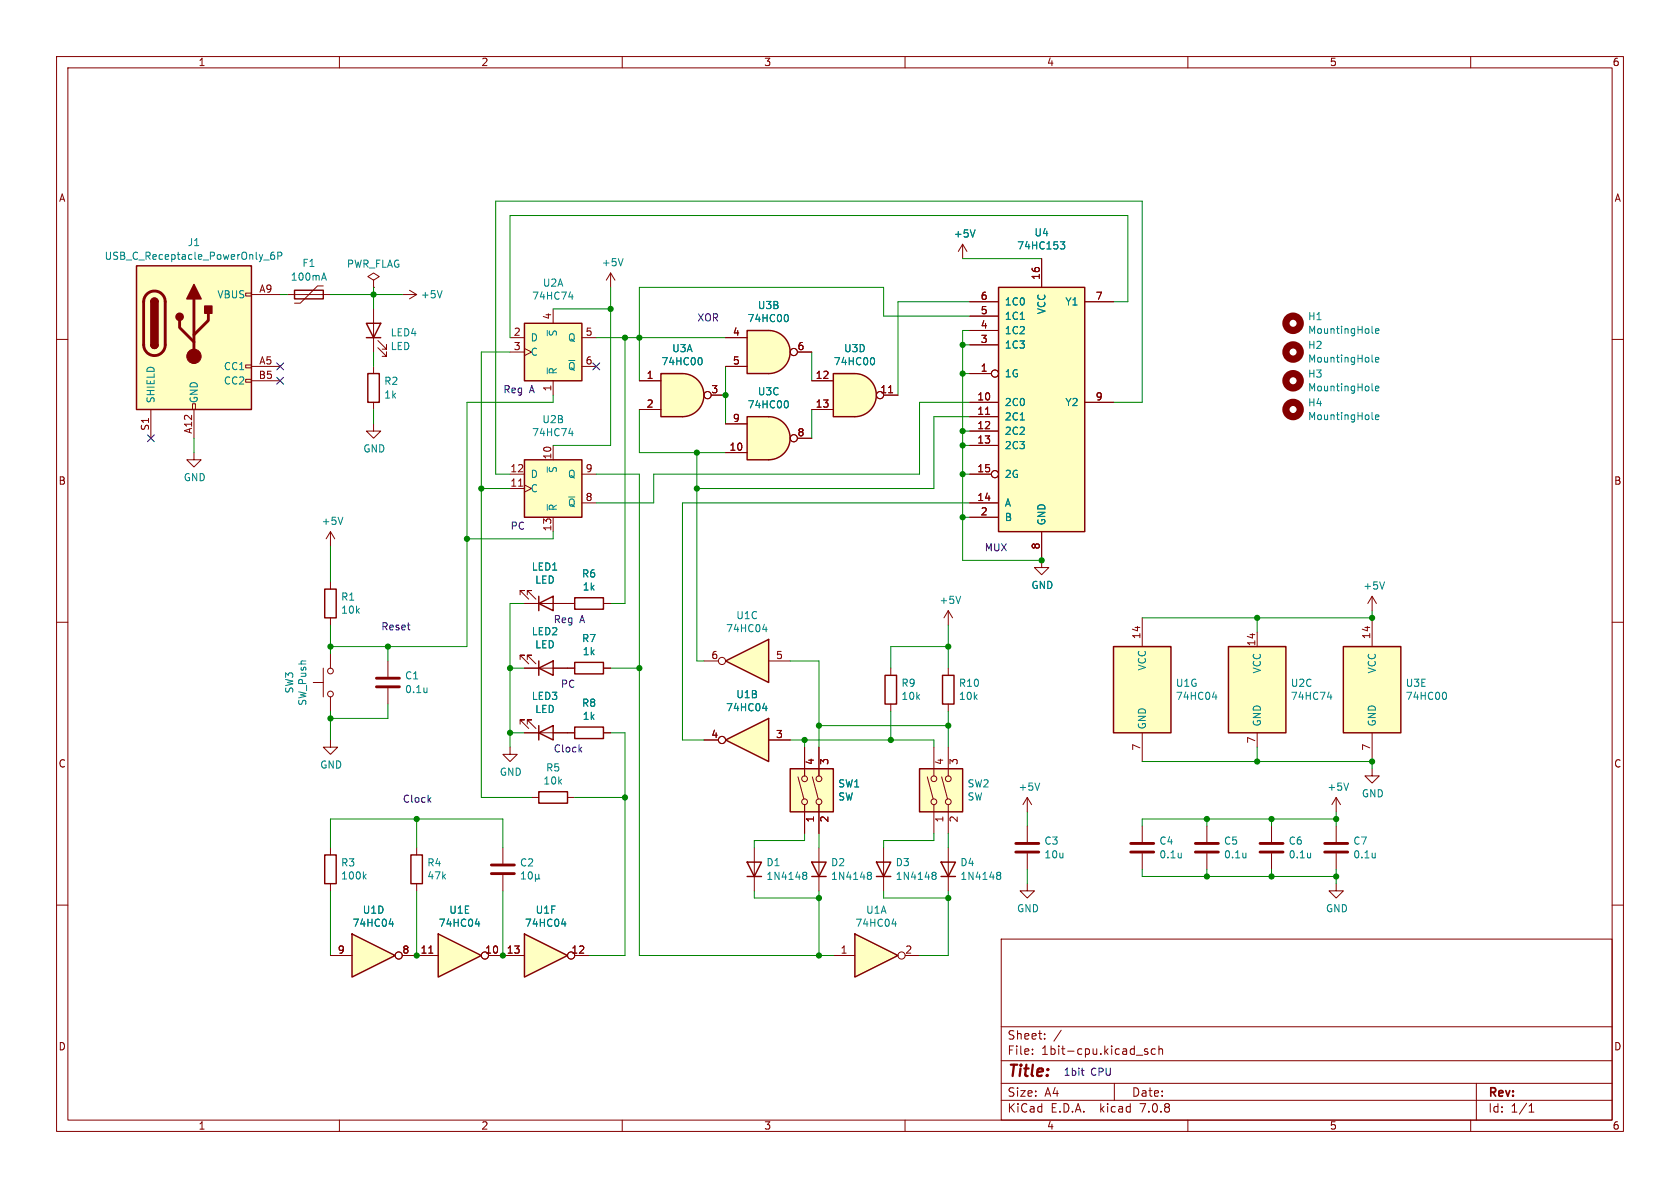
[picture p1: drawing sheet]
<svg xmlns="http://www.w3.org/2000/svg" width="297mm" height="210mm" viewBox="0 0 297 210" stroke-linecap="round" stroke-linejoin="round" font-family="sans-serif">
<g fill="none" stroke="#840000" stroke-width=".18">
<path d="M10 10h277v190h-277zM12 12h273v186h-273zM60 10v2M110 10v2M160 10v2M210 10v2M260 10v2M10 60h2M285 60h2M10 110h2M285 110h2M10 160h2"/>
<path d="M285 160h2M177 166h108v32h-108zM60 198v2M110 198v2M160 198v2M177 194.5h108M177 191.5h108M177 187.5h108M177 181.5h108M182.5 186.3v.1M182.5 185.5v.1M184.7 183.6v.1"/>
<path d="M184.7 182.8v.1M187.6 182.1l-1.3 2M197 191.5v3M200.9 186.5h1.1M202.9 185.5l-.4-.1-.2 .2 .1 .2 .5 .2v.3h-.6M204.2 185.5l-.4-.1-.3 .3v.4l.2 .2h.5M204.9 185.5l.2-.1 .4 .1v.9M204.9 184.9v1.5M210 198v2M260 198v2M261 191.5v6.5M270.3 196.6h.9"/>
<path d="M270.3 195.5l.4-.4v1.5"/>
</g>
<path d="M62.2 165.1l7.6 3.8-7.6 3.8z" fill="#ffffc2"/>
<path d="M24.1 47h20.3v25.4h-20.3zM26.7 53.3a.64 .64 0 0 1 .6-.6 .64 .64 0 0 1 .6 .6M176.5 50.8h15.3v43.2h-15.3zM26.7 61a.64 .64 0 0 0 .6 .6 .64 .64 0 0 0 .6-.6M92.7 81.3h10.2v10.1h-10.2zM57.4 151.1h2v5.1h-2zM62.2 165.1l7.6 3.8-7.6 3.8z" fill="none" stroke="#840000" stroke-width=".25"/>
<g fill="none" stroke="#840000" stroke-width=".18">
<path d="M43.4 51.8h1v.5h-1zM44.4 52.1h5.1M66 49.5l1.1-.6-1.1-.6-1 .6 1 .6v1.3M66 50.8h.1M71.1 52.1h2.6M72.4 51.3l1.3 .8M73.7 52.1l-1.3 .7M107.9 48.3l-.7 1.2M107.9 48.3v2.5M107.9 48.3l.8 1.2M171.4 58.4h5.1M171.4 55.9h5.1"/>
<path d="M171.4 53.3h5.1M184.1 45.7v5.1M191.8 53.3h5M26.7 72.4v5.1M34 71.4h.5v1h-.5zM34.3 72.4v5.1M43.4 67.1h1v.5h-1zM43.4 64.5h1v.5h-1zM44.4 64.8h5.1M44.4 67.3h5.1M66 74.9v1.3h1.3l-1.3 1.3-1.2-1.3h1.2M97.8 78.7v2.6"/>
<path d="M171.4 66h3.9M171.4 71.1h5.1M171.4 73.7h5.1M171.4 76.2h5.1M171.4 78.7h5.1M171.4 61h5.1M174.2 73.2h.8M191.8 71.1h5M34.3 80v1.3h1.3l-1.3 1.3-1.3-1.3h1.3M90.2 83.8h2.5M90.2 86.4h2.5M91.7 85.9h.7"/>
<path d="M92.7 85.7l1.3 .7-1.3 .6M97.8 91.4v2.6M102.9 88.9h2.5M102.9 83.8h2.5M171.4 88.9h5.1M171.4 83.8h3.9M171.4 91.4h5.1M184.1 94v5.1M167.6 108l-.7 1.2M167.6 108v2.5M167.6 108l.8 1.2M90.2 132.1v1.3h1.2l-1.2 1.2-1.3-1.2h1.3"/>
<path d="M58.4 149.9v1.2M58.4 156.2v1.3M181.6 156.2v1.3h1.3l-1.3 1.3-1.3-1.3h1.3M58.4 168.9h3.8M71.1 168.9h2.6"/>
<circle cx="175.9" cy="66" r=".63"/>
<circle cx="175.9" cy="83.8" r=".63"/>
<circle cx="70.5" cy="168.9" r=".63"/>
</g>
<g fill="none" stroke="#008484" stroke-width=".18">
<path d="M46.6 46h1M48.4 44.6h-.3a.86 .86 0 0 0 0 1.2l.4-.1 .1-.4-.3-.2h-.3l-.2 .2M49.1 45.2h.6l.1-.2v-.3l-.7-.1v1.2M78.2 51.4l-.5 1.2M110.1 45.7l-.4 1.3M180.4 56.5h.7M187.4 42.7h.8l-.4 .5 .4 .1v.5l-.2 .2h-.4M100.5 76.6h.8M101.1 76.2v.8M180.4 74.2h.7M96.7 89.2v1M169.8 105.4l-.4 1.3"/>
<path d="M64.4 154.9l.3 .5M64.7 154.5l-.5 .5M68.8 163.3h.8M69.4 162.9v.8"/>
</g>
<g fill="#ffffc2" stroke="#ffffc2" stroke-width=".18">
<path d="M24.1 47h20.3v25.4h-20.3z"/>
<path d="M176.5 50.8h15.3v43.2h-15.3z"/>
<path d="M92.7 81.3h10.2v10.1h-10.2z"/>
</g>
<path d="M26 52a1.9 1.9 0 0 1 2-.4 1.9 1.9 0 0 1 1.2 1.7v7.7a1.91 1.91 0 0 1-1.9 1.9 1.91 1.91 0 0 1-1.9-1.9v-7.8l.2-.7zM31.7 56.6v1.3l2.6 2.6M34.3 52.8v10.2M36.8 55.4v1.2l-2.5 2.6" fill="none" stroke="#840000" stroke-width=".51"/>
<g fill="#840000" stroke="#840000" stroke-width=".25">
<path d="M26.7 61h1.2a.64 .64 0 0 1-.6 .6 .64 .64 0 0 1-.6-.6z"/>
<path d="M26.7 53.3h1.2v7.7h-1.2z"/>
<path d="M26.9 52.9a.64 .64 0 0 1 .6-.1 .64 .64 0 0 1 .4 .5h-1.2z"/>
<path d="M34.3 50.3l1.3 2.5h-2.6z"/>
<path d="M36.2 54.1h1.3v1.3h-1.3z"/>
<circle cx="31.7" cy="56" r=".63"/>
</g>
<circle cx="34.3" cy="63" r="1.27" fill="#840000" stroke="#840000" stroke-width=".18"/>
<path d="M128.3 130.8l7.6-3.8v7.6z" fill="#ffffc2"/>
<path d="M64.8 57.2h2.5l-1.3 2.5zM64.8 59.7h2.5M65 66h2.1v5.1h-2.1zM95.2 129.5l2.6-1.2v2.5zM95.2 128.3v2.5M101.6 128.5h5.1v2.1h-5.1zM128.3 130.8l7.6-3.8v7.6z" fill="none" stroke="#840000" stroke-width=".25"/>
<g fill="none" stroke="#840000" stroke-width=".18">
<path d="M66 54.6v7.6M66 64.8v1.2M66 71.1v1.3M66.8 61.5l1.5 1.5v-.8v.8h-.7M66.8 60.2l1.5 1.5v-.7v.7h-.7M91.9 128v-.7h.8h-.8l1.6 1.5M92.7 129.5h8.9M93.2 128v-.7h.8h-.8l1.5 1.5M106.7 129.5h1.2M124.5 130.8h2.5M135.9 130.8h3.8"/>
<circle cx="127.6" cy="130.8" r=".63"/>
</g>
<path d="M134.8 125.2h.8M135.4 124.8v.8" fill="none" stroke="#008484" stroke-width=".18"/>
<path d="M128.3 116.8l7.6-3.8v7.7z" fill="#ffffc2"/>
<path d="M95.2 118.1l2.6-1.3v2.6zM95.2 106.7l2.6-1.3v2.6zM95.2 105.4v2.6M95.2 116.8v2.6M101.6 117.1h5.1v2h-5.1zM101.6 105.7h5.1v2h-5.1zM128.3 116.8l7.6-3.8v7.7zM156.5 119.4h2v5.1h-2z" fill="none" stroke="#840000" stroke-width=".25"/>
<g fill="none" stroke="#840000" stroke-width=".18">
<path d="M68.6 116.8v2.8M91.9 116.6v-.8h.8h-.8l1.6 1.5M91.9 105.2v-.8h.8h-.8l1.6 1.5M92.7 118.1h8.9M92.7 106.7h8.9M93.2 116.6v-.8h.8h-.8l1.5 1.5M93.2 105.2v-.8h.8h-.8l1.5 1.5M106.7 118.1h1.2M106.7 106.7h1.2M124.5 116.8h2.5M135.9 116.8h3.8M157.5 118.1v1.3"/>
<path d="M68.6 121.7v2.8M157.5 124.5v1.2"/>
<circle cx="127.6" cy="116.8" r=".63"/>
</g>
<path d="M134.8 111.3h.8M135.4 110.8v.9M75.5 121.6v.8M75.5 122.3l-.1 .1" fill="none" stroke="#008484" stroke-width=".18"/>
<path d="M66.5 119.9h4.1M66.5 121.4h4.1" fill="none" stroke="#840000" stroke-width=".51"/>
<path d="M135.9 58.4a3.8 3.8 0 0 1 3.8 3.8 3.8 3.8 0 0 1-3.8 3.8z" fill="#ffffc2" stroke="#ffffc2" stroke-width=".18"/>
<path d="M132.1 58.4h3.8v7.6h-3.8z" fill="#ffffc2"/>
<path d="M132.1 58.4h3.8a3.8 3.8 0 0 1 3.8 3.8 3.8 3.8 0 0 1-3.8 3.8h-3.8zM95.2 140h5.1v2h-5.1z" fill="none" stroke="#840000" stroke-width=".25"/>
<g fill="none" stroke="#840000" stroke-width=".18">
<path d="M128.3 59.7h3.8M170.2 43.2l-.8 1.3M170.2 43.2v2.5M170.2 43.2l.7 1.3M128.3 64.8h3.8M141 62.2h2.5M94 141h1.2M100.3 141h1.3"/>
<circle cx="140.3" cy="62.2" r=".63"/>
</g>
<path d="M139.1 55.6a.79 .79 0 0 1 0 1.3M172.4 40.6l-.4 1.3" fill="none" stroke="#008484" stroke-width=".18"/>
<path d="M92.7 165.1l7.6 3.8-7.6 3.8z" fill="#ffffc2"/>
<path d="M92.7 165.1l7.6 3.8-7.6 3.8z" fill="none" stroke="#840000" stroke-width=".25"/>
<g fill="none" stroke="#840000" stroke-width=".18">
<path d="M88.9 149.9v2.8M88.9 154.7v2.8M88.9 168.9h3.8M101.6 168.9h2.5"/>
<circle cx="101" cy="168.9" r=".63"/>
</g>
<path d="M92.2 155.4h.7M92.2 154.5l.3-.4v1.3M93.5 154.2l.2-.1a.68 .68 0 0 1 .4 .7 .68 .68 0 0 1-.4 .6l-.2-.1-.1-.4zM94.7 155.2l.1 .2h.3l.2-.2M94.7 154.5v1.3M95.3 155.2l.1 .2M95.3 154.5v.7M99.3 163.3h.8M99.9 162.9v.8" fill="none" stroke="#008484" stroke-width=".18"/>
<path d="M86.9 154.4h4M86.9 152.9h4" fill="none" stroke="#840000" stroke-width=".51"/>
<path d="M151.1 66a3.8 3.8 0 0 1 3.8 3.9 3.8 3.8 0 0 1-3.8 3.8z" fill="#ffffc2" stroke="#ffffc2" stroke-width=".18"/>
<path d="M147.3 66h3.8v7.7h-3.8z" fill="#ffffc2"/>
<path d="M147.3 66h3.8a3.8 3.8 0 0 1 3.8 3.9 3.8 3.8 0 0 1-3.8 3.8h-3.8z" fill="none" stroke="#840000" stroke-width=".25"/>
<g fill="none" stroke="#840000" stroke-width=".18">
<path d="M143.5 67.3h3.8M143.5 72.4h3.8M156.2 69.9h2.5M157.1 69.4h.7"/>
<circle cx="155.6" cy="69.8" r=".63"/>
</g>
<path d="M154.3 63.2a.79 .79 0 0 1 0 1.3" fill="none" stroke="#008484" stroke-width=".18"/>
<path d="M120.6 66a3.8 3.8 0 0 1 3.8 3.9 3.8 3.8 0 0 1-3.8 3.8z" fill="#ffffc2" stroke="#ffffc2" stroke-width=".18"/>
<path d="M116.8 66h3.8v7.7h-3.8z" fill="#ffffc2"/>
<path d="M116.8 66h3.8a3.8 3.8 0 0 1 3.8 3.9 3.8 3.8 0 0 1-3.8 3.8h-3.8zM72.6 151.1h2.1v5.1h-2.1z" fill="none" stroke="#840000" stroke-width=".25"/>
<g fill="none" stroke="#840000" stroke-width=".18">
<path d="M113 67.3h3.8M113 72.4h3.8M125.7 69.9h2.6M73.7 149.9v1.2M73.7 156.2v1.3M181.6 141l-.8 1.2M181.6 141v2.5M181.6 141l.8 1.2"/>
<circle cx="125.1" cy="69.8" r=".63"/>
</g>
<path d="M123.8 63.2a.79 .79 0 0 1 0 1.3M183.8 138.4l-.4 1.3" fill="none" stroke="#008484" stroke-width=".18"/>
<path d="M77.5 165.1l7.6 3.8-7.6 3.8z" fill="#ffffc2"/>
<path d="M92.7 57.2h10.2v10.1h-10.2zM77.5 165.1l7.6 3.8-7.6 3.8z" fill="none" stroke="#840000" stroke-width=".25"/>
<g fill="none" stroke="#840000" stroke-width=".18">
<path d="M90.2 59.7h2.5M97.8 54.6v2.6M102.9 59.7h2.5M90.2 62.2h2.5M92.7 61.6l1.3 .6-1.3 .7M97.8 67.3v2.6M102.9 64.8h2.5M73.7 168.9h3.8M75.8 168.5h.7M86.4 168.9h2.5"/>
<circle cx="85.7" cy="168.9" r=".63"/>
</g>
<path d="M100.5 52.5h.8M101.1 52.1v.8M96.7 65.1v1M84 163.3h.8M84.6 162.9v.8" fill="none" stroke="#008484" stroke-width=".18"/>
<g fill="#ffffc2" stroke="#ffffc2" stroke-width=".18">
<path d="M92.7 57.2h10.2v10.1h-10.2z"/>
<path d="M135.9 73.7a3.8 3.8 0 0 1 3.8 3.8 3.8 3.8 0 0 1-3.8 3.8z"/>
</g>
<path d="M132.1 73.7h3.8v7.6h-3.8z" fill="#ffffc2"/>
<path d="M52.1 51.3h5v1.5h-5zM132.1 73.7h3.8a3.8 3.8 0 0 1 3.8 3.8 3.8 3.8 0 0 1-3.8 3.8h-3.8zM57.4 104.1h2v5.1h-2zM166.6 119.4h2.1v5.1h-2.1zM196.8 114.3h10.2v15.2h-10.2zM217.2 114.3h10.1v15.2h-10.1zM237.5 114.3h10.1v15.2h-10.1z" fill="none" stroke="#840000" stroke-width=".25"/>
<g fill="none" stroke="#840000" stroke-width=".18">
<path d="M50.8 52.1h7.6M57.1 50.5h-1l-3 3.1h-1M128.3 74.9h3.8M141 77.5h2.5M58.4 94v2.5M58.4 94l-.7 1.3M58.4 94l.8 1.3M128.3 80h3.8M184.1 99.1v1.2h1.3l-1.3 1.3-1.2-1.3h1.2M57.1 118.1v5.1M58.4 102.9v1.2M58.4 109.2v1.3"/>
<path d="M58.4 115.6v2.5M167.6 118.1v1.3M201.9 109.2v5.1M222.2 111.8v2.5M242.6 105.4v2.6M242.6 109.2v5.1M242.6 105.4l-.8 1.3M242.6 105.4l.7 1.3M55.4 120.7h1.7M58.4 130.8v1.3h1.3l-1.3 1.3-1.3-1.3h1.3M58.4 123.2v2.5M167.6 124.5v1.2"/>
<path d="M201.9 129.5v5.1M222.2 129.5v2.6M242.6 135.9v1.3h1.2l-1.2 1.2-1.3-1.2h1.3M242.6 129.5v5.1M213.4 146.1v2.7M213.4 150.9v2.8M224.8 146.1v2.7M224.8 150.9v2.8M236.2 156.2v1.3h1.3l-1.3 1.3-1.3-1.3h1.3M236.2 141l-.7 1.2M236.2 141v2.5M236.2 146.1v2.7"/>
<path d="M236.2 150.9v2.8M236.2 141l.8 1.2"/>
<circle cx="140.3" cy="77.5" r=".63"/>
<circle cx="58.4" cy="118.6" r=".51"/>
<circle cx="58.4" cy="122.7" r=".51"/>
</g>
<g fill="none" stroke="#008484" stroke-width=".18">
<path d="M57 49.2h.6M57.3 48.3l.4 1.2M242.6 58.8l.1 .1M243.2 58.5l.6-.1-.1-.2-.4-.1-.1 .2v.6h.5M139.1 70.8a.79 .79 0 0 1 0 1.3M242.6 63.8l.1 .2M242.6 68.9l.1 .2M242.6 74l.1 .2M243.2 63.6l.6-.1-.1-.3h-.4l-.1 .2v.6h.5M243.2 68.7l.6-.1-.1-.3h-.4l-.1 .1v.6h.5M243.2 73.8l.6-.2-.1-.2-.4-.1-.1 .2v.6h.5M60.6 91.4l-.4 1.3"/>
<path d="M244.8 102.9l-.5 1.2M214.4 123.2h.7M215 122.8v.8M234.7 123.2h.8M235.3 122.8v.8M238.4 138.4l-.4 1.3M255.4 122.4a.79 .79 0 0 1 0 1.2M220.3 150.8v.9M220.3 151.5l-.1 .1M231.7 150.8v.9M231.7 151.5l-.1 .1M243.1 150.8v.9"/>
<path d="M243.1 151.5v.1"/>
</g>
<path d="M211.3 149.1h4.1M211.3 150.6h4.1M222.8 149.1h4M222.8 150.6h4M234.2 149.1h4.1M234.2 150.6h4.1" fill="none" stroke="#840000" stroke-width=".51"/>
<g fill="#ffffc2" stroke="#ffffc2" stroke-width=".18">
<path d="M196.8 114.3h10.2v15.2h-10.2z"/>
<path d="M217.2 114.3h10.1v15.2h-10.1z"/>
<path d="M237.5 114.3h10.1v15.2h-10.1z"/>
</g>
<g fill="none" stroke="#840000" stroke-width="1.3">
<circle cx="228.6" cy="57.1" r="1.27"/>
<circle cx="228.6" cy="72.4" r="1.27"/>
<circle cx="228.6" cy="62.2" r="1.27"/>
<circle cx="228.6" cy="67.3" r="1.27"/>
</g>
<path d="M151.1 165.1l7.6 3.8-7.6 3.8z" fill="#ffffc2"/>
<path d="M139.7 135.9h7.6v7.6h-7.6zM162.6 135.9h7.6v7.6h-7.6zM132.1 152.4h2.5l-1.3 2.5zM132.1 154.9h2.5M143.5 152.4h2.5l-1.2 2.5zM143.5 154.9h2.5M154.9 152.4h2.6l-1.3 2.5zM154.9 154.9h2.6M166.4 152.4h2.5l-1.3 2.5zM166.4 154.9h2.5M151.1 165.1l7.6 3.8-7.6 3.8z" fill="none" stroke="#840000" stroke-width=".25"/>
<g fill="none" stroke="#840000" stroke-width=".18">
<path d="M128.3 59.7h3.8M171.4 58.4h5.1M171.4 55.9h5.1M171.4 53.3h5.1M184.1 45.7v5.1M191.8 53.3h5M113 67.3h3.8M113 72.4h3.8M125.7 69.9h2.6M128.3 64.8h3.8M128.3 74.9h3.8M141 62.2h2.5"/>
<path d="M141 77.5h2.5M143.5 67.3h3.8M143.5 72.4h3.8M156.2 69.9h2.5M157.1 69.4h.7M171.4 66h3.9M171.4 71.1h5.1M171.4 73.7h5.1M171.4 76.2h5.1M171.4 78.7h5.1M171.4 61h5.1M174.2 73.2h.8"/>
<path d="M191.8 71.1h5M128.3 80h3.8M171.4 88.9h5.1M171.4 83.8h3.9M171.4 91.4h5.1M184.1 94v5.1M92.7 118.1h2.5M92.7 106.7h2.5M97.8 118.1h3.8M97.8 106.7h3.8M106.7 118.1h1.2M106.7 106.7h1.2"/>
<path d="M92.7 129.5h2.5M97.8 129.5h3.8M106.7 129.5h1.2M124.5 130.8h2.5M135.9 130.8h3.8M141.1 137.3l1 3.9M142.2 132.1v5.1M143.6 137.3l1.1 3.9M144.8 132.1v5.1M163.9 137.3l1.1 3.9M165.1 132.1v5.1M166.5 137.3l1 3.9"/>
<path d="M167.6 132.1v5.1M133.3 149.9v7.6M142.2 142.2v5.1M144.8 142.2v5.1M144.8 149.9v7.6M156.2 149.9v7.6M165.1 142.2v5.1M167.6 142.2v5.1M167.6 149.9v7.6M181.6 146.1v2.7M181.6 150.9v2.8M201.9 146.1v2.7"/>
<path d="M201.9 150.9v2.8M58.4 168.9h3.8M71.1 168.9h6.4M75.8 168.5h.7M86.4 168.9h6.3M101.6 168.9h2.5M147.3 168.9h3.8M160 168.9h2.6"/>
<circle cx="125.1" cy="69.8" r=".63"/>
<circle cx="140.3" cy="77.5" r=".63"/>
<circle cx="140.3" cy="62.2" r=".63"/>
<circle cx="155.6" cy="69.8" r=".63"/>
<circle cx="175.9" cy="66" r=".63"/>
<circle cx="175.9" cy="83.8" r=".63"/>
<circle cx="127.6" cy="130.8" r=".63"/>
<circle cx="142.2" cy="137.7" r=".51"/>
<circle cx="144.8" cy="137.7" r=".51"/>
<circle cx="165.1" cy="137.7" r=".51"/>
<circle cx="167.6" cy="137.7" r=".51"/>
<circle cx="142.2" cy="141.7" r=".51"/>
<circle cx="144.8" cy="141.7" r=".51"/>
<circle cx="165.1" cy="141.7" r=".51"/>
<circle cx="167.6" cy="141.7" r=".51"/>
<circle cx="70.5" cy="168.9" r=".63"/>
<circle cx="85.7" cy="168.9" r=".63"/>
<circle cx="101" cy="168.9" r=".63"/>
<circle cx="159.4" cy="168.9" r=".63"/>
</g>
<g fill="none" stroke="#008484" stroke-width=".18">
<path d="M139.1 55.6a.79 .79 0 0 1 0 1.3M172.4 40.6l-.4 1.3M180.4 56.5h.7M187.4 42.7h.8l-.4 .5 .4 .1v.5l-.2 .2h-.4M123.8 63.2a.79 .79 0 0 1 0 1.3M139.1 70.8a.79 .79 0 0 1 0 1.3M154.3 63.2a.79 .79 0 0 1 0 1.3M180.4 74.2h.7M134.8 125.2h.8M135.4 124.8v.8M142 154.3l.4-.1 .2 .1v.2l-.2 .2M142 154.7h.1"/>
<path d="M142.1 154.7h.3M142.1 154.7l-.1 .1M142.4 154.7l.2 .3v.3l-.2 .2-.4-.1M153.5 154.7h.1M153.5 154.3l.3-.1 .2 .1 .1 .2-.3 .2M153.6 154.7h.2M153.6 154.7l-.1 .1M153.8 154.7l.3 .3-.1 .3-.2 .2-.3-.1M164.9 154.3l.3-.1 .2 .1 .1 .2-.3 .2M164.9 154.7h.1M165 154.7h.2M165 154.7l-.1 .1"/>
<path d="M165.2 154.7l.3 .3-.1 .3-.2 .2-.3-.1M176.3 154.3l.4-.1 .2 .1v.2l-.2 .2M176.3 154.7h.1M176.4 154.7h.3M176.4 154.7l-.1 .1M176.7 154.7l.2 .3v.3l-.2 .2-.4-.1M208.8 150.8v.9M208.8 151.5v.1M68.8 163.3h.8M69.4 162.9v.8M84 163.3h.8M84.6 162.9v.8"/>
<path d="M99.3 163.3h.8M99.9 162.9v.8M157.7 163.3h.8M158.3 162.9v.8"/>
</g>
<path d="M179.6 149.1h4M179.6 150.6h4M199.9 149.1h4.1M199.9 150.6h4.1" fill="none" stroke="#840000" stroke-width=".51"/>
<g fill="#ffffc2" stroke="#ffffc2" stroke-width=".18">
<path d="M139.7 135.9h7.6v7.6h-7.6z"/>
<path d="M162.6 135.9h7.6v7.6h-7.6z"/>
</g>
<path d="M102.5 132.5l.3 .4M102.8 132.1l-.4 .5M75.8 141.3l.4 .5M76.2 141l-.5 .5M191.1 189.2h.5M191.4 190l.2 .1" fill="none" stroke="#0000c2" stroke-width=".18"/>
<g fill="none" stroke="#008400" stroke-width=".18">
<path d="M49.5 52.1h1.3M58.4 52.1h12.7M66 50.8v3.8M97.8 54.6h10.1M105.4 59.7h22.9M107.9 50.8v27.9h-10.1M110.5 59.7v47h-2.6M170.2 45.7h13.9M171.4 58.4h-1.2v40.7h13.9M171.4 53.3h-12.7v16.6M171.4 55.9h-15.2v-5.1h-43.2v16.5M196.8 53.3h2.6v-15.2h-109.2v21.6"/>
<path d="M34.3 77.5v2.5M66 62.2v2.6M66 72.4v2.5M90.2 62.2h-5.1v78.8h8.9M97.8 69.9v1.2h-15.3v43.2h-24.1M113 72.4v7.6h15.3M128.3 64.8v10.1M143.5 62.2v5.1M143.5 72.4v5.1M170.2 66h1.2M170.2 61h1.2M170.2 78.7h1.2"/>
<path d="M170.2 76.2h1.2M171.4 71.1h-8.8v12.7h-47v5.1h-10.2M171.4 73.7h-6.3v12.7h-41.9M196.8 71.1h5.1v-35.5h-114.3v48.2h2.6M58.4 96.5v6.4M85.1 86.4h5.1M97.8 94v1.3h-15.3M105.4 83.8h7.6v85.1h34.3M123.2 80v36.8h1.3M170.2 83.8h1.2M170.2 91.4h1.2M171.4 88.9h-50.8v41.9h3.9"/>
<path d="M58.4 110.5v5.1M68.6 114.3v2.5M90.2 118.1h2.5M92.7 106.7h-2.5v25.4M107.9 118.1h5.1M139.7 116.8h5.1v15.3M167.6 114.3h-10.1v3.8M167.6 110.5v7.6M222.2 109.2v2.6M242.6 108v1.2h-40.7M58.4 125.7v5.1M68.6 124.5v2.5h-10.2"/>
<path d="M90.2 129.5h2.5M107.9 129.5h2.6v39.4h-6.4M139.7 130.8h25.4v1.3M142.2 130.8v1.3M144.8 128.3h22.8M157.5 125.7v5.1M167.6 125.7v6.4M201.9 134.6h40.7v1.3M222.2 132.1v2.5M58.4 149.9v-5.1h30.5v5.1M58.4 157.5v11.4M73.7 144.8v5.1"/>
<path d="M73.7 157.5v11.4M88.9 157.5v11.4M101.6 141h8.9M133.3 157.5v1.3h11.5M142.2 147.3v1.3h-8.9v1.3M144.8 147.3v2.6M144.8 157.5v11.4M156.2 157.5v1.3h11.4M165.1 147.3v1.3h-8.9v1.3M167.6 147.3v2.6M167.6 157.5v11.4h-5M181.6 143.5v2.6"/>
<path d="M181.6 153.7v2.5M201.9 153.7v1.2h34.3M213.4 144.8v1.3M213.4 153.7v1.2M224.8 144.8v1.3M224.8 153.7v1.2M236.2 144.8h-34.3v1.3M236.2 143.5v2.6M236.2 153.7v2.5"/>
</g>
<path d="M26.1 76.9l1.2 1.2M27.3 76.9l-1.2 1.2M48.9 66.7l1.2 1.2M48.9 64.2l1.2 1.2M50.1 66.7l-1.2 1.2M50.1 64.2l-1.2 1.2M104.8 64.2l1.2 1.2M106 64.2l-1.2 1.2" fill="none" stroke="#000084" stroke-width=".18"/>
<g fill="#008400" stroke="#008400" stroke-width=".18">
<circle cx="157.5" cy="130.8" r=".46"/>
<circle cx="142.2" cy="130.8" r=".46"/>
<circle cx="144.8" cy="128.3" r=".46"/>
<circle cx="123.2" cy="86.4" r=".46"/>
<circle cx="73.7" cy="144.8" r=".46"/>
<circle cx="73.7" cy="168.9" r=".46"/>
<circle cx="88.9" cy="168.9" r=".46"/>
<circle cx="110.5" cy="141" r=".46"/>
<circle cx="128.3" cy="69.9" r=".46"/>
<circle cx="170.2" cy="76.2" r=".46"/>
<circle cx="170.2" cy="78.7" r=".46"/>
<circle cx="170.2" cy="83.8" r=".46"/>
<circle cx="170.2" cy="66" r=".46"/>
<circle cx="170.2" cy="61" r=".46"/>
<circle cx="113" cy="59.7" r=".46"/>
<circle cx="107.9" cy="54.6" r=".46"/>
<circle cx="110.5" cy="59.7" r=".46"/>
<circle cx="113" cy="118.1" r=".46"/>
<circle cx="85.1" cy="86.4" r=".46"/>
<circle cx="66" cy="52.1" r=".46"/>
<circle cx="90.2" cy="129.5" r=".46"/>
<circle cx="68.6" cy="114.3" r=".46"/>
<circle cx="90.2" cy="118.1" r=".46"/>
<circle cx="58.4" cy="114.3" r=".46"/>
<circle cx="82.5" cy="95.3" r=".46"/>
<circle cx="58.4" cy="127" r=".46"/>
<circle cx="236.2" cy="144.8" r=".46"/>
<circle cx="222.2" cy="134.6" r=".46"/>
<circle cx="224.8" cy="144.8" r=".46"/>
<circle cx="224.8" cy="154.9" r=".46"/>
<circle cx="213.4" cy="144.8" r=".46"/>
<circle cx="236.2" cy="154.9" r=".46"/>
<circle cx="184.1" cy="99.1" r=".46"/>
<circle cx="222.2" cy="109.2" r=".46"/>
<circle cx="242.6" cy="134.6" r=".46"/>
<circle cx="242.6" cy="109.2" r=".46"/>
<circle cx="144.8" cy="158.8" r=".46"/>
<circle cx="144.8" cy="168.9" r=".46"/>
<circle cx="213.4" cy="154.9" r=".46"/>
<circle cx="167.6" cy="158.8" r=".46"/>
<circle cx="167.6" cy="114.3" r=".46"/>
<circle cx="170.2" cy="91.4" r=".46"/>
<circle cx="167.6" cy="128.3" r=".46"/>
<circle cx="123.2" cy="80" r=".46"/>
</g>
<text font-size="2.8" fill="#840000" x="178" y="190.9">Title:</text>
<g font-size="2.1" fill="#840000">
<text x="178" y="184">Sheet:</text>
<text x="178" y="186.7">File:</text>
<text x="184.1" y="186.7">1bit-cpu.kicad_sch</text>
<text x="178" y="196.9">KiCad</text>
<text x="178" y="194.1">Size:</text>
<text x="184.7" y="194.1">A4</text>
<text x="185.7" y="196.9">E.D.A.</text>
<text x="194.6" y="196.9">kicad</text>
<text x="200" y="194.1">Date:</text>
<text x="201.8" y="196.9">7.0.8</text>
<text x="263" y="194.3">Rev:</text>
<text x="263" y="196.9">Id:</text>
<text x="267.1" y="196.9">1/1</text>
</g>
<g font-size="1.8" fill="#840000">
<text x="35" y="11.9">1</text>
<text x="85" y="11.9">2</text>
<text x="135" y="11.9">3</text>
<text x="185" y="11.9">4</text>
<text x="235" y="11.9">5</text>
<text x="285" y="11.9">6</text>
<text x="10.3" y="35.9">A</text>
<text x="285.3" y="35.9">A</text>
<text x="45.7" y="51.8">A9</text>
<text x="173.3" y="53.1">6</text>
<text x="183.9" y="49.6" transform="rotate(-90 183.9 49.6)">16</text>
<text x="193.6" y="53.1">7</text>
<text x="90.7" y="59.4">2</text>
<text x="97.5" y="56.6" transform="rotate(-90 97.5 56.6)">4</text>
<text x="103.4" y="59.4">5</text>
<text x="129.5" y="59.4">4</text>
<text x="173.3" y="58.2">4</text>
<text x="173.3" y="55.6">5</text>
<text x="45.7" y="64.5">A5</text>
<text x="90.7" y="62">3</text>
<text x="103.4" y="64.5">6</text>
<text x="129.5" y="64.5">5</text>
<text x="140.9" y="62">6</text>
<text x="173.3" y="65.8">1</text>
<text x="173.3" y="60.7">3</text>
<text x="45.6" y="67.1">B5</text>
<text x="97.5" y="69.3" transform="rotate(-90 97.5 69.3)">1</text>
<text x="114.2" y="67.1">1</text>
<text x="125.7" y="69.6">3</text>
<text x="144.1" y="67.1">12</text>
<text x="155.5" y="69.6">11</text>
<text x="172.7" y="70.9">10</text>
<text x="193.6" y="70.9">9</text>
<text x="26.4" y="76.2" transform="rotate(-90 26.4 76.2)">S1</text>
<text x="34" y="76.8" transform="rotate(-90 34 76.8)">A12</text>
<text x="114.2" y="72.1">2</text>
<text x="129.5" y="74.7">9</text>
<text x="140.9" y="77.2">8</text>
<text x="144.1" y="72.1">13</text>
<text x="172.7" y="73.4">11</text>
<text x="172.7" y="75.9">12</text>
<text x="90.1" y="83.6">12</text>
<text x="97.5" y="81.3" transform="rotate(-90 97.5 81.3)">10</text>
<text x="103.4" y="83.6">9</text>
<text x="128.9" y="79.8">10</text>
<text x="172.7" y="78.5">13</text>
<text x="172.7" y="83.6">15</text>
<text x="10.3" y="85.9">B</text>
<text x="90.1" y="86.1">11</text>
<text x="103.4" y="88.6">8</text>
<text x="172.7" y="88.6">14</text>
<text x="285.3" y="85.9">B</text>
<text x="97.5" y="94" transform="rotate(-90 97.5 94)">13</text>
<text x="173.3" y="91.2">2</text>
<text x="183.9" y="97.2" transform="rotate(-90 183.9 97.2)">8</text>
<text x="201.7" y="113.1" transform="rotate(-90 201.7 113.1)">14</text>
<text x="242.3" y="113.1" transform="rotate(-90 242.3 113.1)">14</text>
<text x="125.7" y="116.6">6</text>
<text x="137.1" y="116.6">5</text>
<text x="222" y="114.3" transform="rotate(-90 222 114.3)">14</text>
<text x="125.7" y="130.6">4</text>
<text x="137.1" y="130.6">3</text>
<text x="222" y="131.5" transform="rotate(-90 222 131.5)">7</text>
<text x="10.3" y="135.9">C</text>
<text x="144.2" y="135.3" transform="rotate(-90 144.2 135.3)">4</text>
<text x="146.8" y="135.3" transform="rotate(-90 146.8 135.3)">3</text>
<text x="167.1" y="135.3" transform="rotate(-90 167.1 135.3)">4</text>
<text x="169.6" y="135.3" transform="rotate(-90 169.6 135.3)">3</text>
<text x="201.7" y="132.8" transform="rotate(-90 201.7 132.8)">7</text>
<text x="242.3" y="132.8" transform="rotate(-90 242.3 132.8)">7</text>
<text x="285.3" y="135.9">C</text>
<text x="144.2" y="145.5" transform="rotate(-90 144.2 145.5)">1</text>
<text x="146.8" y="145.5" transform="rotate(-90 146.8 145.5)">2</text>
<text x="167.1" y="145.5" transform="rotate(-90 167.1 145.5)">1</text>
<text x="169.6" y="145.5" transform="rotate(-90 169.6 145.5)">2</text>
<text x="59.6" y="168.7">9</text>
<text x="71" y="168.7">8</text>
<text x="74.3" y="168.7">11</text>
<text x="85.7" y="168.7">10</text>
<text x="89.5" y="168.7">13</text>
<text x="100.9" y="168.7">12</text>
<text x="148.5" y="168.7">1</text>
<text x="159.9" y="168.7">2</text>
<text x="10.3" y="185.9">D</text>
<text x="285.3" y="185.9">D</text>
<text x="35" y="199.9">1</text>
<text x="85" y="199.9">2</text>
<text x="135" y="199.9">3</text>
<text x="185" y="199.9">4</text>
<text x="235" y="199.9">5</text>
<text x="285" y="199.9">6</text>
</g>
<g font-size="1.8" fill="#008484">
<text x="182.8" y="42">U4</text>
<text x="18.4" y="46.1">USB_C_Receptacle_PowerOnly_6P</text>
<text x="33.1" y="43.7">J1</text>
<text x="53.4" y="47.4">F1</text>
<text x="61.2" y="47.5">PWR_FLAG</text>
<text x="106.3" y="47.3">+5V</text>
<text x="168.5" y="42.2">+5V</text>
<text x="179.7" y="44.3">74HC153</text>
<text x="38.3" y="52.9">VBUS</text>
<text x="51.3" y="49.8">100mA</text>
<text x="74.3" y="52.9">+5V</text>
<text x="94" y="53.2">74HC74</text>
<text x="95.9" y="50.9">U2A</text>
<text x="69" y="59.7">LED4</text>
<text x="98.7" y="59.6" transform="rotate(-90 98.7 59.6)">~{S}</text>
<text x="132.1" y="57.2">74HC00</text>
<text x="133.9" y="54.8">U3B</text>
<text x="177.5" y="59.3">1C2</text>
<text x="177.5" y="56.7">1C1</text>
<text x="177.5" y="54.2">1C0</text>
<text x="185" y="55.6" transform="rotate(-90 185 55.6)">VCC</text>
<text x="188.3" y="54.2">Y1</text>
<text x="231.1" y="56.8">H1</text>
<text x="231.1" y="59.2">MountingHole</text>
<text x="39.5" y="65.6">CC1</text>
<text x="69" y="62.1">LED</text>
<text x="93.7" y="60.6">D</text>
<text x="93.7" y="63.1">C</text>
<text x="100.3" y="60.6">Q</text>
<text x="100.3" y="65.6">~{Q}</text>
<text x="116.8" y="64.8">74HC00</text>
<text x="118.7" y="62.5">U3A</text>
<text x="147.3" y="64.8">74HC00</text>
<text x="149.1" y="62.5">U3D</text>
<text x="177.5" y="61.8">1C3</text>
<text x="231.1" y="61.9">H2</text>
<text x="231.1" y="64.3">MountingHole</text>
<text x="27.5" y="71.4" transform="rotate(-90 27.5 71.4)">SHIELD</text>
<text x="35.2" y="71.4" transform="rotate(-90 35.2 71.4)">GND</text>
<text x="39.5" y="68.2">CC2</text>
<text x="67.8" y="68.2">R2</text>
<text x="67.8" y="70.7">1k</text>
<text x="98.7" y="66.3" transform="rotate(-90 98.7 66.3)">~{R}</text>
<text x="133.9" y="70.1">U3C</text>
<text x="177.5" y="66.9">1G</text>
<text x="177.5" y="72">2C0</text>
<text x="188.3" y="72">Y2</text>
<text x="231.1" y="67">H3</text>
<text x="231.1" y="69.4">MountingHole</text>
<text x="94" y="77.3">74HC74</text>
<text x="95.8" y="75">U2B</text>
<text x="132.1" y="72.4">74HC00</text>
<text x="177.5" y="74.5">2C1</text>
<text x="177.5" y="77.1">2C2</text>
<text x="231.1" y="72">H4</text>
<text x="231.1" y="74.5">MountingHole</text>
<text x="64.1" y="80.2">GND</text>
<text x="98.7" y="83.7" transform="rotate(-90 98.7 83.7)">~{S}</text>
<text x="177.5" y="79.6">2C3</text>
<text x="32.4" y="85.3">GND</text>
<text x="93.7" y="87.2">C</text>
<text x="93.7" y="84.7">D</text>
<text x="100.3" y="89.8">~{Q}</text>
<text x="100.3" y="84.7">Q</text>
<text x="177.5" y="89.8">A</text>
<text x="177.5" y="84.7">2G</text>
<text x="56.8" y="93">+5V</text>
<text x="98.7" y="90.4" transform="rotate(-90 98.7 90.4)">~{R}</text>
<text x="177.5" y="92.3">B</text>
<text x="185" y="93" transform="rotate(-90 185 93)">GND</text>
<text x="93.9" y="101.1">LED1</text>
<text x="60.2" y="106.4">R1</text>
<text x="94.5" y="103.4">LED</text>
<text x="102.8" y="102.3">R6</text>
<text x="102.9" y="104.6">1k</text>
<text x="166" y="107">+5V</text>
<text x="182.2" y="104.3">GND</text>
<text x="240.9" y="104.4">+5V</text>
<text x="60.2" y="108.7">10k</text>
<text x="93.9" y="112.5">LED2</text>
<text x="97.8" y="110.2">Reg</text>
<text x="102.8" y="113.7">R7</text>
<text x="128.3" y="112">74HC04</text>
<text x="130.1" y="109.7">U1C</text>
<text x="94.5" y="114.8">LED</text>
<text x="102.9" y="116">1k</text>
<text x="202.8" y="118.6" transform="rotate(-90 202.8 118.6)">VCC</text>
<text x="223.1" y="119.1" transform="rotate(-90 223.1 119.1)">VCC</text>
<text x="243.4" y="119.1" transform="rotate(-90 243.4 119.1)">VCC</text>
<text x="52" y="122.7" transform="rotate(-90 52 122.7)">SW3</text>
<text x="54.4" y="124.9" transform="rotate(-90 54.4 124.9)">SW_Push</text>
<text x="71.5" y="120.3">C1</text>
<text x="71.5" y="122.7">0.1u</text>
<text x="93.9" y="123.9">LED3</text>
<text x="102.8" y="125.1">R8</text>
<text x="128.3" y="125.9">74HC04</text>
<text x="130.1" y="123.6">U1B</text>
<text x="159.3" y="121.6">R9</text>
<text x="159.3" y="123.9">10k</text>
<text x="169.4" y="123.9">10k</text>
<text x="169.4" y="121.6">R10</text>
<text x="207.8" y="123.9">74HC04</text>
<text x="207.8" y="121.6">U1G</text>
<text x="228.1" y="123.9">74HC74</text>
<text x="228.1" y="121.6">U2C</text>
<text x="248.4" y="123.9">74HC00</text>
<text x="248.4" y="121.6">U3E</text>
<text x="94.5" y="126.2">LED</text>
<text x="102.9" y="127.5">1k</text>
<text x="202.8" y="129" transform="rotate(-90 202.8 129)">GND</text>
<text x="223.1" y="128.5" transform="rotate(-90 223.1 128.5)">GND</text>
<text x="243.4" y="128.5" transform="rotate(-90 243.4 128.5)">GND</text>
<text x="56.5" y="136.1">GND</text>
<text x="88.3" y="137.3">GND</text>
<text x="96.4" y="136.6">R5</text>
<text x="96" y="138.9">10k</text>
<text x="148.1" y="141.7">SW</text>
<text x="148.1" y="139.4">SW1</text>
<text x="171" y="141.7">SW</text>
<text x="171" y="139.4">SW2</text>
<text x="180" y="140">+5V</text>
<text x="234.6" y="140">+5V</text>
<text x="240.7" y="141.1">GND</text>
<text x="184.5" y="149.5">C3</text>
<text x="204.9" y="149.5">C4</text>
<text x="216.3" y="149.5">C5</text>
<text x="227.7" y="149.5">C6</text>
<text x="239.2" y="149.5">C7</text>
<text x="60.2" y="153.4">R3</text>
<text x="60.2" y="155.7">100k</text>
<text x="75.4" y="153.4">R4</text>
<text x="75.4" y="155.7">47k</text>
<text x="91.8" y="153.4">C2</text>
<text x="135.4" y="153.3">D1</text>
<text x="135.4" y="155.7">1N4148</text>
<text x="146.8" y="153.3">D2</text>
<text x="146.8" y="155.7">1N4148</text>
<text x="158.3" y="153.3">D3</text>
<text x="158.3" y="155.7">1N4148</text>
<text x="169.7" y="153.3">D4</text>
<text x="169.7" y="155.7">1N4148</text>
<text x="184.5" y="151.9">10u</text>
<text x="204.9" y="151.9">0.1u</text>
<text x="216.3" y="151.9">0.1u</text>
<text x="227.7" y="151.9">0.1u</text>
<text x="239.2" y="151.9">0.1u</text>
<text x="64" y="161.7">U1D</text>
<text x="79.3" y="161.7">U1E</text>
<text x="94.6" y="161.7">U1F</text>
<text x="153" y="161.7">U1A</text>
<text x="179.7" y="161.5">GND</text>
<text x="234.3" y="161.5">GND</text>
<text x="62.2" y="164">74HC04</text>
<text x="77.5" y="164">74HC04</text>
<text x="92.7" y="164">74HC04</text>
<text x="151.1" y="164">74HC04</text>
</g>
<g font-size="1.8" fill="#0000c2">
<text x="123.2" y="56.9">XOR</text>
<text x="88.9" y="69.6">Reg</text>
<text x="93.6" y="69.6">A</text>
<text x="90.2" y="93.7">PC</text>
<text x="174" y="97.5">MUX</text>
<text x="67.3" y="111.5">Reset</text>
<text x="102.5" y="110.2">A</text>
<text x="99.1" y="121.7">PC</text>
<text x="97.8" y="133.1">Clock</text>
<text x="71.1" y="142">Clock</text>
<text x="188" y="190.2">1bit</text>
<text x="192.8" y="190.2">CPU</text>
</g>
</svg>
